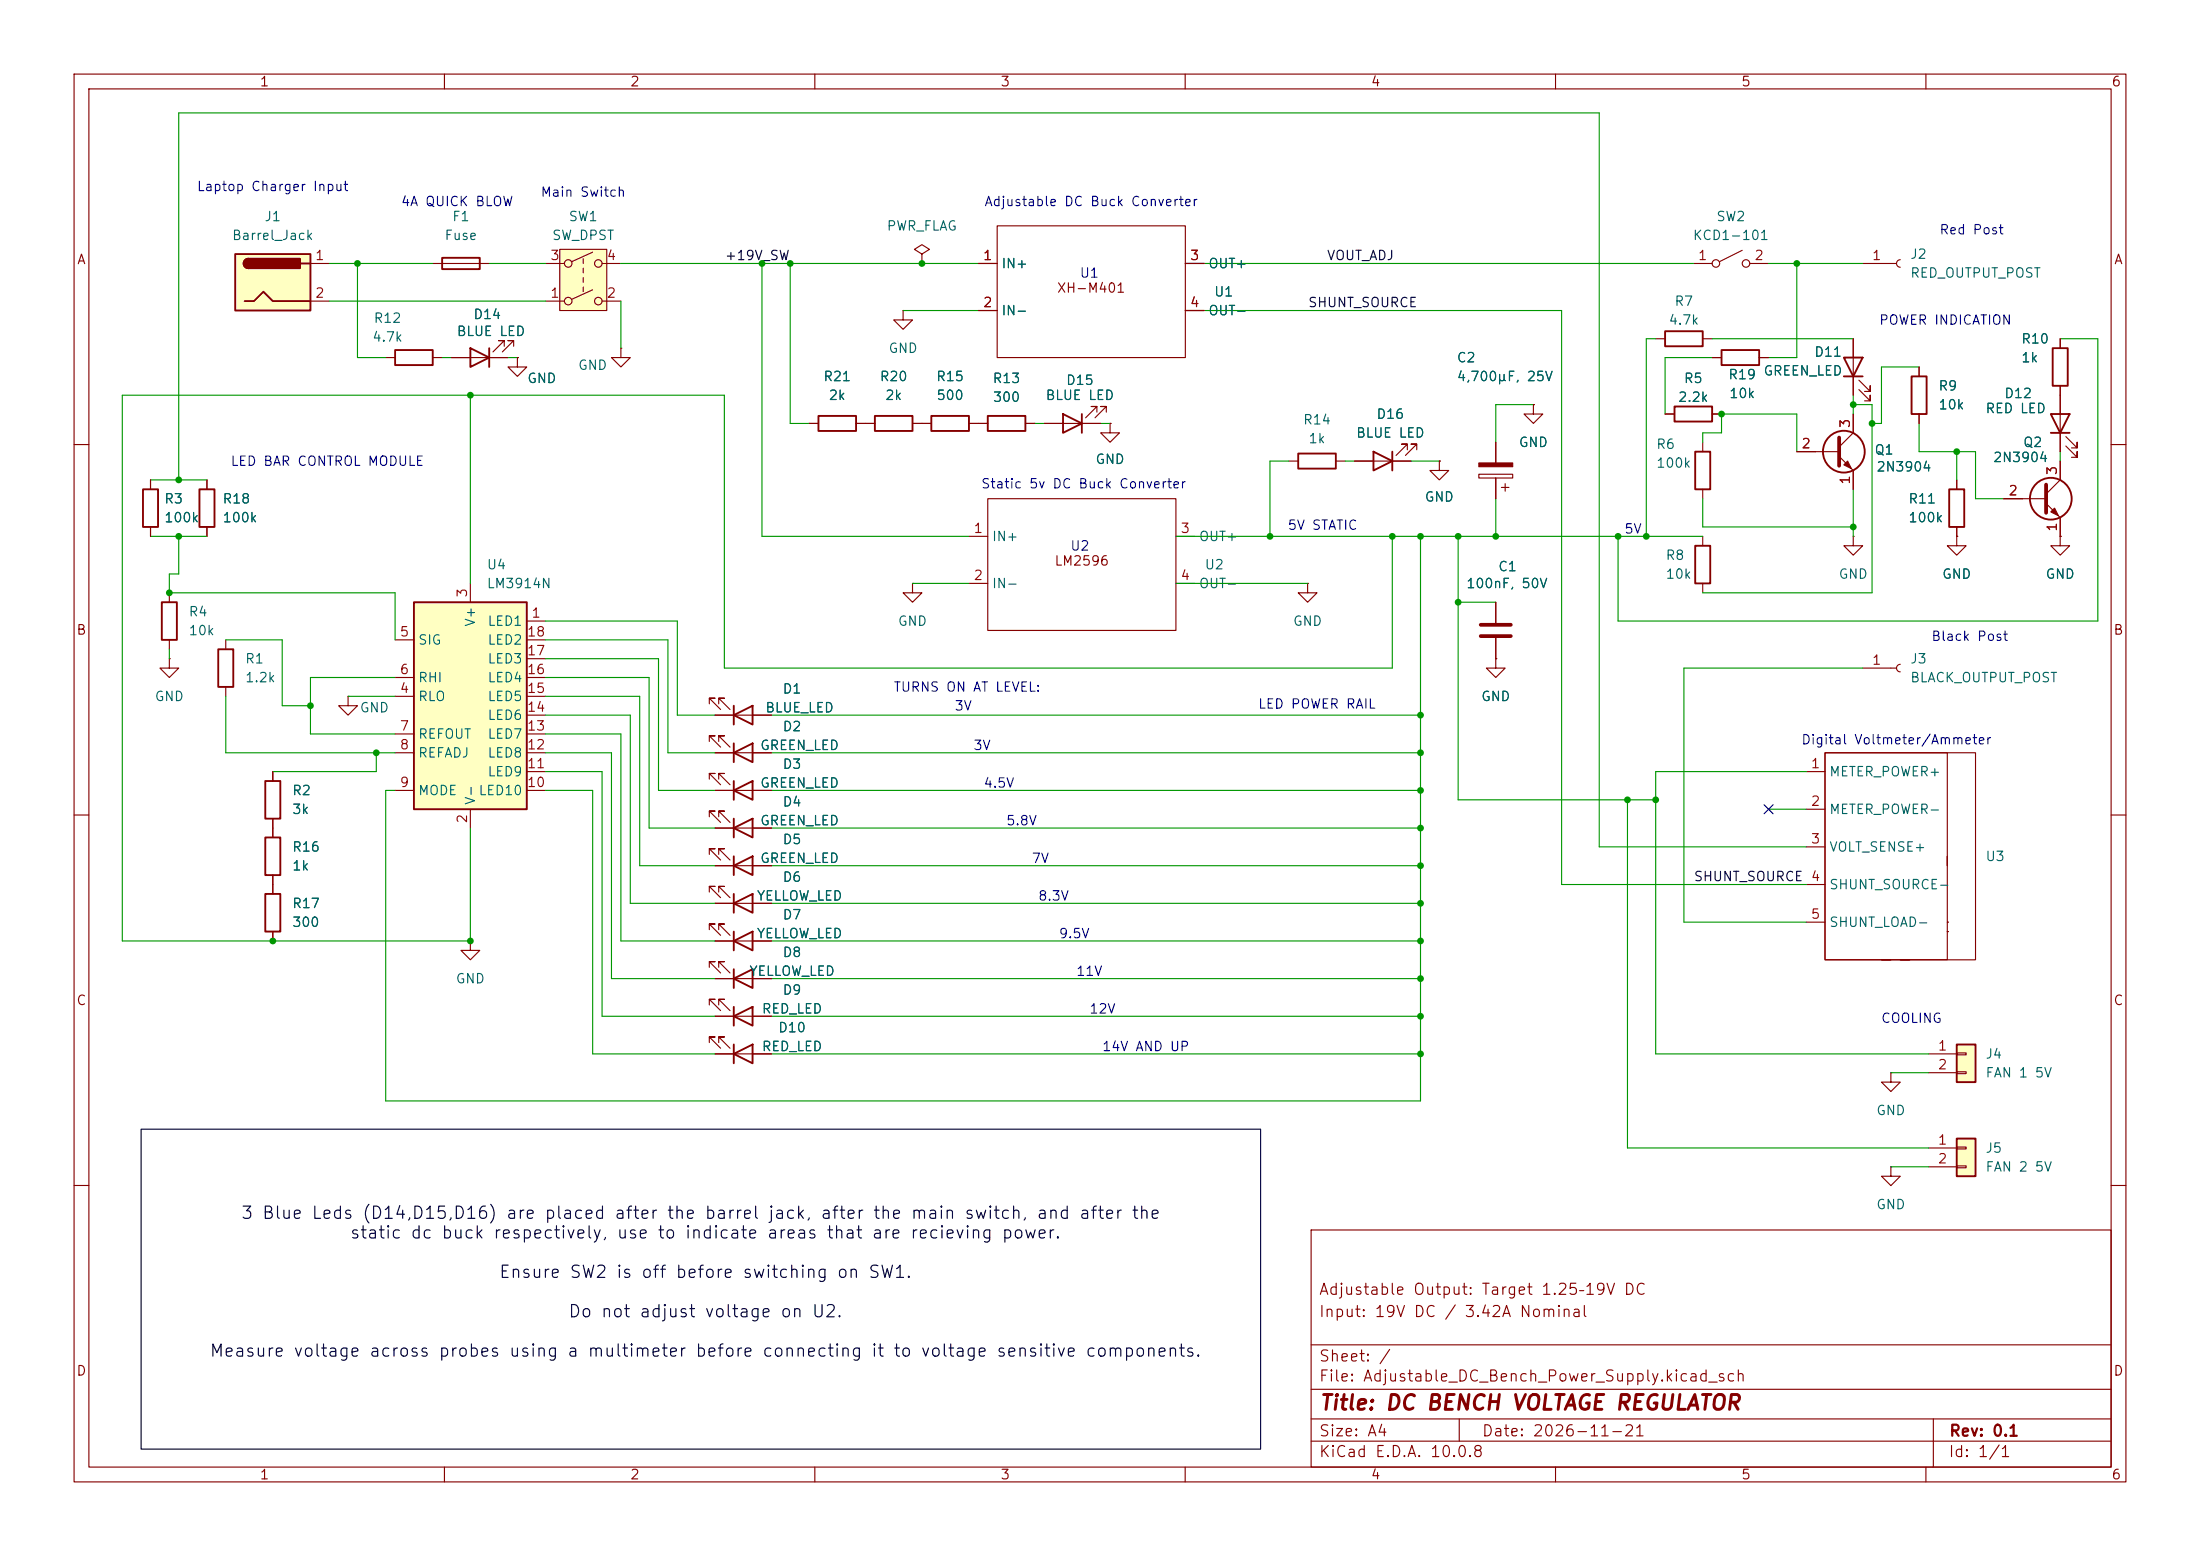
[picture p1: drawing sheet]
<svg xmlns="http://www.w3.org/2000/svg" width="297mm" height="210mm" viewBox="0 0 297 210" stroke-linecap="round" stroke-linejoin="round" font-family="sans-serif">
<g fill="none" stroke="#840000" stroke-width=".15">
<path d="M10 10h277v190h-277zM12 12h273v186h-273zM60 10v2M110 10v2M160 10v2M210 10v2M260 10v2M124.5 57.2h1.2M130.8 57.2h2.5M138.4 57.2h1.3M10 60h2M130.8 72.4h2.5"/>
<path d="M130.8 78.7h2.5M133.3 67.3h25.4v17.8h-25.4zM158.7 72.4h2.6M158.7 78.7h2.6M285 60h2M47 94v1.3h1.3l-1.3 1.2-1.3-1.2h1.3M47 94h.1M95.8 95v-.8h.7h-.7l1.5 1.6M96.5 96.5h7.6M97 95v-.8h.8h-.8l1.6 1.6M10 110h2M285 110h2"/>
<path d="M95.8 120.4v-.8h.7h-.7l1.5 1.6M95.8 135.6v-.7h.7h-.7l1.5 1.5M95.8 125.5v-.8h.7h-.7l1.5 1.5M95.8 130.6v-.8h.7h-.7l1.5 1.5M96.5 121.9h7.6M96.5 137.2h7.6M96.5 127h7.6M96.5 132.1h7.6M97 120.4v-.8h.8h-.8l1.6 1.6M97 135.6v-.7h.8h-.8l1.6 1.5M97 125.5v-.8h.8h-.8l1.6 1.5M97 130.6v-.8h.8h-.8l1.6 1.5"/>
<path d="M95.8 140.7v-.7h.7h-.7l1.5 1.5M96.5 142.2h7.6M97 140.7v-.7h.8h-.8l1.6 1.5M10 160h2M177 166h108v32h-108zM285 160h2M60 198v2M110 198v2M160 198v2M177 194.5h108M177 191.5h108M177 187.5h108"/>
<path d="M177 181.5h108M197 191.5v3M210 198v2M260 198v2M261 191.5v6.5"/>
</g>
<g fill="none" stroke="#840000" stroke-width=".25">
<path d="M125.7 56.1h5.1v2.1h-5.1zM133.3 56.1h5.1v2.1h-5.1zM99.1 96.5l2.5-1.2v2.5zM99.1 95.3v2.5M99.1 121.9l2.5-1.2v2.5zM99.1 137.2l2.5-1.3v2.5zM99.1 127l2.5-1.3v2.6zM99.1 132.1l2.5-1.3v2.6zM99.1 120.7v2.5M99.1 125.7v2.6M99.1 130.8v2.6M99.1 135.9v2.5"/>
<path d="M99.1 142.2l2.5-1.2v2.5zM99.1 141v2.5"/>
</g>
<path d="M31.7 34.3h10.2v7.6h-10.2z" fill="#ffffc2"/>
<path d="M31.7 34.3h10.2v7.6h-10.2zM33.5 34.9a.64 .64 0 0 0-.6 .7 .64 .64 0 0 0 .6 .6M40.6 35.6h1.3M59.7 34.8h5.1v1.5h-5.1zM33 40.6h1.3l1.3-1.2 1.2 1.2h5.1M118.1 56.1h5.1v2.1h-5.1zM19.3 66h2v5.1h-2zM26.9 66h2.1v5.1h-2.1zM228.9 73.7h2v5h-2zM228.9 61h2v5h-2zM35.8 105.4h2v5.1h-2z" fill="none" stroke="#840000" stroke-width=".25"/>
<g fill="#840000" stroke="#840000" stroke-width=".25">
<path d="M33.1 35.1l.4-.2v1.3a.63 .63 0 0 1-.6-.4 .63 .63 0 0 1 .2-.7z"/>
<path d="M33.5 34.9h7v1.3h-7z"/>
</g>
<g fill="none" stroke="#840000" stroke-width=".15">
<path d="M41.9 35.6h2.5M58.4 35.6h7.6M124.5 34.3l1-.6-1-.7-1.1 .7 1.1 .6v1.3M124.5 35.6h.1M132.1 35.6h2.5M134.6 30.5h25.4v17.8h-25.4zM160 35.6h2.6M41.9 40.6h2.5M116.8 57.2h1.3M121.9 41.9v1.3h1.3l-1.3 1.3-1.3-1.3h1.3M121.9 41.9h.1M123.2 57.2h1.3"/>
<path d="M132.1 41.9h2.5M160 41.9h2.6M229.9 59.7v1.3M20.3 64.8v1.2M20.3 71.1v1.3M27.9 64.8v1.2M27.9 71.1v1.3M229.9 66v1.3M229.9 72.4v1.3M229.9 78.7v1.3M36.8 104.1v1.3M36.8 110.5v1.3"/>
</g>
<path d="M55.9 81.3h15.2v27.9h-15.2z" fill="#ffffc2"/>
<path d="M53.3 47.2h5.1v2.1h-5.1zM21.8 81.3h2.1v5.1h-2.1zM55.9 81.3h15.2v27.9h-15.2z" fill="none" stroke="#840000" stroke-width=".25"/>
<g fill="none" stroke="#840000" stroke-width=".15">
<path d="M52.1 48.3h1.2M58.4 48.3h1.3M63.5 78.7v2.6M22.9 88.9v1.3h1.2l-1.2 1.2-1.3-1.2h1.3M22.9 88.9h.1M22.9 80v1.3M22.9 86.4v1.2M53.3 94h2.6M53.3 86.4h2.6M53.3 91.4h2.6M53.3 99.1h2.6M71.1 83.8h2.6"/>
<path d="M71.1 94h2.6M71.1 86.4h2.6M71.1 91.4h2.6M71.1 99.1h2.6M71.1 96.5h2.6M71.1 88.9h2.6M53.3 101.6h2.6M53.3 106.7h2.6M63.5 109.2v2.6M71.1 101.6h2.6M71.1 106.7h2.6M71.1 104.1h2.6"/>
</g>
<path d="M75.6 33.7h6.3v8.2h-6.3z" fill="#ffffc2"/>
<g fill="none" stroke="#840000" stroke-width=".15">
<path d="M73.7 35.6h2.5M75.6 33.7h6.3v8.2h-6.3zM78.7 34.9v.7M78.7 36.2v.6M78.7 37.5v.6M78.7 38.7v.7M80 34l-2.8 1.3M80 39.1l-2.8 1.3M81.3 35.6h2.5M228.6 35.6h2.5M235.2 33.8l-3 1.5M236.2 35.6h2.6"/>
<path d="M251.5 35.6h4.5M256.5 35.1a.51 .51 0 0 0-.5 .5 .51 .51 0 0 0 .5 .5M61 48.3h7.6M68.1 46.7v-.7h-.8h.8l-1.6 1.5M69.3 46.7v-.7h-.7h.7l-1.5 1.5M69.8 48.3v1.2h1.3l-1.3 1.3-1.2-1.3h1.2M69.8 48.3h.1M73.7 40.6h2.5M81.3 40.6h2.5M83.8 47v1.3h1.3l-1.3 1.2-1.3-1.2h1.3M83.8 47h.1M109.2 57.2h1.3"/>
<path d="M115.6 57.2h1.2M141 57.2h7.6M148.1 55.6v-.7h-.8h.8l-1.5 1.5M149.4 55.6v-.7h-.8h.8l-1.6 1.5M149.9 57.2v1.2h1.2l-1.2 1.3-1.3-1.3h1.3M149.9 57.2h.1M201.9 59.7v2.8M207 54.6v1.3h1.3l-1.3 1.3-1.3-1.3h1.3M207 54.6h.1M223.5 45.7h1.3M224.8 55.9h1.3M229.9 45.7h1.2"/>
<path d="M231.1 55.9h1.3M231.1 48.3h1.3M237.5 48.3h1.3M259.1 49.5v1.3M259.1 55.9v1.3M278.1 45.7v1.3M278.1 52.1v8.9M278.9 58.9l1.5 1.6v-.8v.8h-.7M123.2 78.7v1.3h1.3l-1.3 1.3-1.3-1.3h1.3M123.2 78.7h.1M174 62.2h1.3M176.5 78.7v1.3h1.3l-1.3 1.3-1.2-1.3h1.2"/>
<path d="M176.5 78.7h.1M180.3 62.2h1.3M182.9 62.2h7.6M190 60.7v-.8h-.8h.8l-1.5 1.6M191.3 60.7v-.8h-.8h.8l-1.6 1.6M194.3 62.2v1.3h1.3l-1.3 1.3-1.3-1.3h1.3M194.3 62.2h.1M199.6 64h4.6v.5h-4.6zM201.9 64.5v2.8M202.7 65.8h1M203.2 65.3v1M264.2 64.8v1.2"/>
<path d="M264.2 71.1v1.3M270.5 67.3h5.7M276.2 67.9l1.9 2v2.5M278.1 72.4v1.3h1.3l-1.3 1.2-1.2-1.2h1.2M278.1 72.4h.1M278.1 62.2v2.6l-1.9 1.9M278.9 60.2l1.5 1.5v-.7v.7h-.7M30.5 86.4v1.2M30.5 92.7v1.3M201.9 88.9v1.3h1.3l-1.3 1.2-1.2-1.2h1.2M201.9 88.9h.1M201.9 81.3v2.8"/>
<path d="M201.9 86.1v2.8M36.8 111.8v1.2M36.8 118.1v2.6M95.8 110.2v-.7h.7h-.7l1.5 1.5M95.8 100.1v-.8h.7h-.7l1.5 1.5M95.8 105.2v-.8h.7h-.7l1.5 1.5M95.8 115.3v-.7h.7h-.7l1.5 1.5M96.5 111.8h7.6M96.5 101.6h7.6M96.5 106.7h7.6M96.5 116.8h7.6M97 110.2v-.7h.8h-.8l1.6 1.5"/>
<path d="M97 100.1v-.8h.8h-.8l1.6 1.5M97 105.2v-.8h.8h-.8l1.6 1.5M97 115.3v-.7h.8h-.8l1.6 1.5M36.8 125.7v1.3M63.5 127v1.3h1.3l-1.3 1.2-1.3-1.2h1.3M63.5 127h.1M255.3 157.5v1.3h1.2l-1.2 1.2-1.3-1.2h1.3M255.3 157.5h.1"/>
<circle cx="76.7" cy="35.6" r=".51"/>
<circle cx="80.8" cy="35.6" r=".51"/>
<circle cx="231.6" cy="35.6" r=".51"/>
<circle cx="235.7" cy="35.6" r=".51"/>
<circle cx="76.7" cy="40.6" r=".51"/>
<circle cx="80.8" cy="40.6" r=".51"/>
</g>
<g fill="none" stroke="#840000" stroke-width=".25">
<path d="M63.5 47l2.5 1.3-2.5 1.2zM66 47v2.5M110.5 56.1h5.1v2.1h-5.1zM143.5 55.9l2.5 1.3-2.5 1.2zM146 55.9v2.5M224.8 44.7h5.1v2h-5.1zM226.1 54.9h5v2h-5zM232.4 47.2h5.1v2.1h-5.1zM258.1 50.8h2v5.1h-2zM276.9 55.9h2.5l-1.3 2.5zM276.9 58.4h2.5M277.1 47h2v5.1h-2z"/>
<path d="M175.3 61.2h5v2h-5zM185.4 61l2.6 1.2-2.6 1.3zM188 61v2.5M263.1 66h2.1v5.1h-2.1zM29.5 87.6h2v5.1h-2zM35.8 113h2v5.1h-2zM99.1 111.8l2.5-1.3v2.5zM99.1 101.6l2.5-1.3v2.6zM99.1 106.7l2.5-1.3v2.6zM99.1 116.8l2.5-1.2v2.5zM99.1 100.3v2.6M99.1 105.4v2.6"/>
<path d="M99.1 110.5v2.5M99.1 115.6v2.5M35.8 120.7h2v5h-2z"/>
<circle cx="276.9" cy="67.3" r="2.82"/>
</g>
<g fill="#840000" stroke="#840000" stroke-width=".15">
<path d="M199.6 62.5h4.6v.5h-4.6z"/>
<path d="M276.9 69.1l.5-.5 .5 1z"/>
</g>
<path d="M276.2 65.4v3.8M199.9 84.3h4.1M199.9 85.9h4.1" fill="none" stroke="#840000" stroke-width=".51"/>
<path d="M264.2 153.7h2.5v5.1h-2.5z" fill="#ffffc2"/>
<g fill="none" stroke="#840000" stroke-width=".25">
<path d="M248.9 48.3h2.6l-1.3 2.5zM248.9 50.8h2.6M264.2 153.7h2.5v5.1h-2.5z"/>
<circle cx="248.9" cy="61" r="2.82"/>
</g>
<g fill="none" stroke="#840000" stroke-width=".15">
<path d="M250.2 55.9v2.5l-1.9 1.9M250.2 45.7v7.6M251 52.6l1.5 1.5v-.8v.8h-.8M251 51.3l1.5 1.5v-.7v.7h-.8M242.6 61h5.7M248.3 61.6l1.9 1.9v2.5M250.2 72.4v1.3h1.3l-1.3 1.2-1.3-1.2h1.3M250.2 72.4h.1M264.2 72.4v1.3h1.2l-1.2 1.2-1.3-1.2h1.3M264.2 72.4h.1M251.5 90.2h4.5M256.5 89.7a.51 .51 0 0 0-.5 .5 .51 .51 0 0 0 .5 .5"/>
<path d="M243.8 104.1h2.6M243.8 109.2h2.6M243.8 114.3h2.6M243.8 119.4h2.6M246.4 101.6h20.3v27.9h-20.3zM246.4 101.6h16.5v27.9h-16.5zM262.9 115.6v1.2zM243.8 124.5h2.6M254 129.5h1.3zM256.5 129.5h1.3zM262.9 124.5h.1M262.9 125.7h.1"/>
<path d="M260.3 154.9h3.9M260.3 157.5h3.9M264.2 154.8h1.2v.3h-1.2zM264.2 157.4h1.2v.2h-1.2z"/>
</g>
<path d="M248.3 59.1v3.8" fill="none" stroke="#840000" stroke-width=".51"/>
<path d="M248.9 62.7l.5-.5 .5 1z" fill="#840000" stroke="#840000" stroke-width=".15"/>
<path d="M264.2 141h2.5v5.1h-2.5z" fill="#ffffc2"/>
<path d="M264.2 141h2.5v5.1h-2.5z" fill="none" stroke="#840000" stroke-width=".25"/>
<g fill="none" stroke="#840000" stroke-width=".15">
<path d="M132.1 35.6h2.5M160 35.6h2.6M61 48.3h2.5M66 48.3h2.6M69.8 48.3h.1M109.2 57.2h1.3M115.6 57.2h2.5M123.2 57.2h2.5M130.8 57.2h2.5M132.1 41.9h2.5M138.4 57.2h1.3M141 57.2h2.5"/>
<path d="M146 57.2h2.6M149.9 57.2h.1M160 41.9h2.6M201.9 59.7v2.8M207 54.6h.1M224.8 55.9h1.3M231.1 48.3h1.3M231.1 55.9h1.3M237.5 48.3h1.3M250.2 45.7v2.6M250.2 50.8v2.5M250.2 55.9v2.5"/>
<path d="M259.1 49.5v1.3M259.1 55.9v1.3M278.1 45.7v1.3M278.1 52.1v3.8M278.1 58.4v2.6M20.3 64.8v1.2M20.3 71.1v1.3M27.9 64.8v1.2M27.9 71.1v1.3M182.9 62.2h2.5M188 62.2h2.5M194.3 62.2h.1"/>
<path d="M201.9 64.5v2.8M242.6 61h2.5M250.2 63.5v2.5M264.2 72.4h.1M264.2 64.8v1.2M264.2 71.1v1.3M270.5 67.3h2.5M278.1 72.4h.1M278.1 62.2v2.6M278.1 69.9v2.5M96.5 96.5h2.6M101.6 96.5h2.5"/>
<path d="M201.9 88.9h.1M201.9 81.3v2.8M201.9 86.1v2.8M36.8 104.1v1.3M36.8 110.5v2.5M36.8 118.1v2.6M96.5 111.8h2.6M96.5 101.6h2.6M96.5 106.7h2.6M96.5 116.8h2.6M101.6 111.8h2.5M101.6 101.6h2.5"/>
<path d="M101.6 106.7h2.5M101.6 116.8h2.5M36.8 125.7v1.3M96.5 121.9h2.6M96.5 137.2h2.6M96.5 127h2.6M96.5 132.1h2.6M101.6 121.9h2.5M101.6 137.2h2.5M101.6 127h2.5M101.6 132.1h2.5M96.5 142.2h2.6"/>
<path d="M101.6 142.2h2.5M255.3 144.8v1.3h1.2l-1.2 1.2-1.3-1.2h1.3M255.3 144.8h.1M260.3 142.2h3.9M260.3 144.8h3.9M264.2 142.1h1.2v.3h-1.2zM264.2 144.7h1.2v.2h-1.2z"/>
</g>
<g fill="none" stroke="#009600" stroke-width=".15">
<path d="M44.4 35.6h14M48.3 35.6v12.7h3.8M66 35.6h7.7M83.8 35.6h48.3M102.9 35.6v36.8h27.9M106.7 35.6v21.6h2.5M160 35.6h68.6M238.8 35.6h12.7M242.6 35.6v12.7h-3.8M44.4 40.6h29.3M59.7 48.3h1.3M63.5 53.3v25.4"/>
<path d="M68.6 48.3h1.2M83.8 40.6v6.4M121.9 41.9h10.2M139.7 57.2h1.3M148.6 57.2h1.3M160 41.9h50.8v77.5h33M207 54.6h-5.1v5.1M223.5 45.7h-1.3v26.7M229.9 59.7v-1.3h2.5v-2.5h10.2v5.1M231.1 48.3h-6.3v7.6M231.1 45.7h19.1M250.2 54.6h2.5v25.4h-22.8"/>
<path d="M250.2 53.3v2.6M259.1 49.5h-5.1v7.7h-1.3M259.1 57.2v3.8h7.6v6.3h3.8M278.1 45.7h5.1v38.1h-64.8v-11.4M20.3 72.4h7.6M20.3 64.8h7.6M24.1 64.8v-49.6h191.8v99.1h27.9M24.1 72.4v5.1h-1.2v2.5h30.4v6.4M123.2 78.7h7.6M158.7 72.4h71.2M158.7 78.7h17.8M174 62.2h-2.6v10.2"/>
<path d="M181.6 62.2h1.3M188 72.4v17.8h-90.2v-36.9h-81.3v73.7h47v-15.2M190.5 62.2h3.8M191.8 72.4v76.2h-139.7v-41.9h1.2M196.8 72.4v35.6h26.7M201.9 67.3v5.1M229.9 67.3v3.8h20.3M250.2 66v6.4M264.2 61v3.8M278.1 61v1.2M22.9 87.6v1.3M30.5 86.4h7.6v8.9h3.8"/>
<path d="M30.5 94v7.6h22.8M47 94h6.3M53.3 91.4h-11.4v7.7h11.4M73.7 86.4h16.5v15.2h6.3M73.7 91.4h13.9v20.4h8.9M73.7 83.8h17.7v12.7h5.1M73.7 88.9h15.2v17.8h7.6M73.7 99.1h10.1v27.9h12.7M73.7 94h12.7v22.8h10.1M73.7 96.5h11.4v25.4h11.4M104.1 96.5h87.7M196.8 81.3h5.1"/>
<path d="M251.5 90.2h-24.2v34.3h16.5M50.8 101.6v2.5h-14M73.7 106.7h6.3v35.5h16.5M73.7 101.6h8.8v30.5h14M73.7 104.1h7.6v33.1h15.2M104.1 101.6h87.7M104.1 106.7h87.7M104.1 116.8h87.7M104.1 111.8h87.7M219.7 108v46.9h40.6M238.8 109.2h5M243.8 104.1h-20.3v38.1h36.8"/>
<path d="M104.1 127h87.7M104.1 132.1h87.7M104.1 121.9h87.7M104.1 137.2h87.7M104.1 142.2h87.7M255.3 144.8h5M255.3 157.5h5"/>
</g>
<path d="M238.2 108.6l1.2 1.2M239.4 108.6l-1.2 1.2" fill="none" stroke="#000084" stroke-width=".15"/>
<path d="M19 152.4h151.2v43.2h-151.2z" fill="none" stroke="#000" stroke-width=".15"/>
<g fill="#009600">
<circle cx="191.8" cy="96.5" r=".46"/>
<circle cx="188" cy="72.4" r=".46"/>
<circle cx="191.8" cy="72.4" r=".46"/>
<circle cx="124.5" cy="35.6" r=".46"/>
<circle cx="171.4" cy="72.4" r=".46"/>
<circle cx="63.5" cy="53.3" r=".46"/>
<circle cx="48.3" cy="35.6" r=".46"/>
<circle cx="36.8" cy="127" r=".46"/>
<circle cx="63.5" cy="127" r=".46"/>
<circle cx="41.9" cy="95.3" r=".46"/>
<circle cx="50.8" cy="101.6" r=".46"/>
<circle cx="24.1" cy="64.8" r=".46"/>
<circle cx="22.9" cy="80" r=".46"/>
<circle cx="24.1" cy="72.4" r=".46"/>
<circle cx="102.9" cy="35.6" r=".46"/>
<circle cx="106.7" cy="35.6" r=".46"/>
<circle cx="191.8" cy="106.7" r=".46"/>
<circle cx="191.8" cy="111.8" r=".46"/>
<circle cx="191.8" cy="101.6" r=".46"/>
<circle cx="191.8" cy="121.9" r=".46"/>
<circle cx="191.8" cy="116.8" r=".46"/>
<circle cx="191.8" cy="127" r=".46"/>
<circle cx="191.8" cy="137.2" r=".46"/>
<circle cx="191.8" cy="142.2" r=".46"/>
<circle cx="191.8" cy="132.1" r=".46"/>
<circle cx="196.8" cy="81.3" r=".46"/>
<circle cx="218.4" cy="72.4" r=".46"/>
<circle cx="196.8" cy="72.4" r=".46"/>
<circle cx="201.9" cy="72.4" r=".46"/>
<circle cx="232.4" cy="55.9" r=".46"/>
<circle cx="264.2" cy="61" r=".46"/>
<circle cx="242.6" cy="35.6" r=".46"/>
<circle cx="252.7" cy="57.2" r=".46"/>
<circle cx="222.2" cy="72.4" r=".46"/>
<circle cx="250.2" cy="54.6" r=".46"/>
<circle cx="250.2" cy="71.1" r=".46"/>
<circle cx="219.7" cy="108" r=".46"/>
<circle cx="223.5" cy="108" r=".46"/>
</g>
<text font-size="2" fill="#840000" x="178" y="190.8">Title: DC BENCH VOLTAGE REGULATOR</text>
<g font-size="1.7" fill="#050505">
<text x="32.4" y="164.9">3 Blue Leds (D14,D15,D16) are placed after the barrel jack, after the main switch, and after the</text>
<text x="47.1" y="167.6">static dc buck respectively, use to indicate areas that are recieving power.</text>
<text x="67.3" y="172.9">Ensure SW2 is off before switching on SW1.</text>
<text x="76.6" y="178.2">Do not adjust voltage on U2.</text>
<text x="28.2" y="183.5">Measure voltage across probes using a multimeter before connecting it to voltage sensitive components.</text>
</g>
<g font-size="1.5" fill="#840000">
<text x="178" y="178.1">Input: 19V DC / 3.42A Nominal</text>
<text x="178" y="175.1">Adjustable Output: Target 1.25–19V DC</text>
<text x="178" y="184.1">Sheet: /</text>
<text x="178" y="186.8">File: Adjustable_DC_Bench_Power_Supply.kicad_sch</text>
<text x="178" y="197">KiCad E.D.A. 10.0.8</text>
<text x="178" y="194.2">Size: A4</text>
<text x="200" y="194.2">Date: 2026-11-21</text>
<text x="263" y="197">Id: 1/1</text>
<text x="263" y="194.2">Rev: 0.1</text>
</g>
<g font-size="1.3" fill="#840000">
<text x="35" y="12">1</text>
<text x="85" y="12">2</text>
<text x="135" y="12">3</text>
<text x="185" y="12">4</text>
<text x="235" y="12">5</text>
<text x="285" y="12">6</text>
<text x="10.3" y="36">A</text>
<text x="285.3" y="36">A</text>
<text x="142.6" y="39.8">XH-M401</text>
<text x="142.3" y="76.7">LM2596</text>
<text x="10.2" y="86">B</text>
<text x="285.2" y="86">B</text>
<text x="10.2" y="136">C</text>
<text x="285.2" y="136">C</text>
<text x="10.2" y="186">D</text>
<text x="285.2" y="186">D</text>
<text x="35" y="200">1</text>
<text x="85" y="200">2</text>
<text x="135" y="200">3</text>
<text x="185" y="200">4</text>
<text x="235" y="200">5</text>
<text x="285" y="200">6</text>
</g>
<g font-size="1.3" fill="#0000c2">
<text x="26.5" y="26.1">Laptop Charger Input</text>
<text x="54" y="28.1">4A QUICK BLOW</text>
<text x="72.9" y="26.9">Main Switch</text>
<text x="132.8" y="28.1">Adjustable DC Buck Converter</text>
<text x="261.7" y="32">Red Post</text>
<text x="145.7" y="37.8">U1</text>
<text x="253.6" y="44.1">POWER INDICATION</text>
<text x="31" y="63.2">LED BAR CONTROL MODULE</text>
<text x="132.4" y="66.2">Static 5v DC Buck Converter</text>
<text x="173.7" y="71.8">5V STATIC</text>
<text x="144.4" y="74.6">U2</text>
<text x="219.2" y="72.3">5V</text>
<text x="260.6" y="86.8">Black Post</text>
<text x="120.5" y="93.7">TURNS ON AT LEVEL:</text>
<text x="169.8" y="96">LED POWER RAIL</text>
<text x="128.8" y="96.2">3V</text>
<text x="131.3" y="101.6">3V</text>
<text x="243.1" y="100.8">Digital Voltmeter/Ammeter</text>
<text x="132.7" y="106.6">4.5V</text>
<text x="135.7" y="111.7">5.8V</text>
<text x="139.2" y="116.8">7V</text>
<text x="140.1" y="121.9">8.3V</text>
<text x="142.9" y="127">9.5V</text>
<text x="145.2" y="132">11V</text>
<text x="147" y="137.1">12V</text>
<text x="148.7" y="142.2">14V AND UP</text>
<text x="253.9" y="138.4">COOLING</text>
</g>
<g font-size="1.3" fill="#006464">
<text x="31.2" y="32.7">Barrel_Jack</text>
<text x="35.6" y="30.2">J1</text>
<text x="59.9" y="32.7">Fuse</text>
<text x="61" y="30.2">F1</text>
<text x="74.4" y="32.7">SW_DPST</text>
<text x="76.7" y="30.2">SW1</text>
<text x="119.6" y="31.4">PWR_FLAG</text>
<text x="228.4" y="32.7">KCD1-101</text>
<text x="231.6" y="30.2">SW2</text>
<text x="257.8" y="35.3">J2</text>
<text x="135.1" y="36.5">IN+</text>
<text x="163" y="36.5">OUT+</text>
<text x="163.8" y="40.3">U1</text>
<text x="226" y="41.6">R7</text>
<text x="257.8" y="37.8">RED_OUTPUT_POST</text>
<text x="50.2" y="46.4">4.7k</text>
<text x="50.4" y="43.9">R12</text>
<text x="61.6" y="45.7">BLUE LED</text>
<text x="63.8" y="43.4">D14</text>
<text x="119.9" y="48">GND</text>
<text x="135.1" y="42.9">IN−</text>
<text x="163" y="42.9">OUT−</text>
<text x="225.2" y="44.1">4.7k</text>
<text x="272.8" y="46.7">R10</text>
<text x="71.1" y="52">GND</text>
<text x="77.9" y="50.2">GND</text>
<text x="111.1" y="51.8">R21</text>
<text x="118.7" y="51.8">R20</text>
<text x="126.3" y="51.8">R15</text>
<text x="133.9" y="52">R13</text>
<text x="143.8" y="52.3">D15</text>
<text x="196.6" y="49.2">C2</text>
<text x="196.6" y="51.8">4,700µF, 25V</text>
<text x="227.2" y="52">R5</text>
<text x="233.2" y="51.5">R19</text>
<text x="238" y="51">GREEN_LED</text>
<text x="244.8" y="48.5">D11</text>
<text x="261.6" y="53">R9</text>
<text x="272.8" y="49.2">1k</text>
<text x="111.8" y="54.3">2k</text>
<text x="119.4" y="54.3">2k</text>
<text x="126.3" y="54.3">500</text>
<text x="133.9" y="54.6">300</text>
<text x="141.1" y="54.3">BLUE LED</text>
<text x="175.8" y="57.6">R14</text>
<text x="183" y="59.4">BLUE LED</text>
<text x="185.7" y="56.8">D16</text>
<text x="226.4" y="54.6">2.2k</text>
<text x="233.4" y="54">10k</text>
<text x="261.6" y="55.6">10k</text>
<text x="268" y="56.1">RED LED</text>
<text x="270.5" y="54">D12</text>
<text x="147.8" y="62.9">GND</text>
<text x="176.6" y="60.1">1k</text>
<text x="204.9" y="60.7">GND</text>
<text x="223.5" y="60.9">R6</text>
<text x="223.5" y="63.4">100k</text>
<text x="253" y="61.7">Q1</text>
<text x="253.2" y="64">2N3904</text>
<text x="269" y="62.7">2N3904</text>
<text x="273" y="60.7">Q2</text>
<text x="22.1" y="68.3">R3</text>
<text x="22.1" y="70.8">100k</text>
<text x="30" y="68.3">R18</text>
<text x="30" y="70.8">100k</text>
<text x="192.2" y="68">GND</text>
<text x="257.5" y="68.3">R11</text>
<text x="257.5" y="70.8">100k</text>
<text x="65.6" y="77.2">U4</text>
<text x="133.8" y="73.4">IN+</text>
<text x="161.8" y="73.4">OUT+</text>
<text x="162.5" y="77.2">U2</text>
<text x="202.2" y="77.4">C1</text>
<text x="224.8" y="75.9">R8</text>
<text x="25.4" y="83.5">R4</text>
<text x="65.6" y="79.7">LM3914N</text>
<text x="133.8" y="79.7">IN−</text>
<text x="161.8" y="79.7">OUT−</text>
<text x="197.9" y="79.7">100nF, 50V</text>
<text x="224.8" y="78.4">10k</text>
<text x="248.1" y="78.4">GND</text>
<text x="262.1" y="78.4">GND</text>
<text x="276.1" y="78.4">GND</text>
<text x="25.4" y="86.1">10k</text>
<text x="33" y="89.9">R1</text>
<text x="56.4" y="87.3">SIG</text>
<text x="64.5" y="84.7" transform="rotate(-90 64.5 84.7)">V+</text>
<text x="65.7" y="84.8">LED1</text>
<text x="65.7" y="89.9">LED3</text>
<text x="65.7" y="87.3">LED2</text>
<text x="121.1" y="84.8">GND</text>
<text x="174.5" y="84.8">GND</text>
<text x="257.8" y="89.9">J3</text>
<text x="20.8" y="94.9">GND</text>
<text x="33" y="92.4">1.2k</text>
<text x="56.4" y="94.9">RLO</text>
<text x="56.4" y="92.4">RHI</text>
<text x="65.7" y="94.9">LED5</text>
<text x="65.7" y="92.4">LED4</text>
<text x="105.6" y="93.9">D1</text>
<text x="199.9" y="94.9">GND</text>
<text x="257.8" y="92.4">BLACK_OUTPUT_POST</text>
<text x="48.5" y="96.5">GND</text>
<text x="56.4" y="100">REFOUT</text>
<text x="65.7" y="100">LED7</text>
<text x="65.7" y="97.5">LED6</text>
<text x="102.5" y="101.5">GREEN_LED</text>
<text x="103.2" y="96.5">BLUE_LED</text>
<text x="105.6" y="99">D2</text>
<text x="39.4" y="107.6">R2</text>
<text x="56.4" y="102.6">REFADJ</text>
<text x="56.4" y="107.6">MODE</text>
<text x="64.5" y="107.6">LED10</text>
<text x="65.7" y="105.1">LED9</text>
<text x="65.7" y="102.6">LED8</text>
<text x="102.5" y="106.6">GREEN_LED</text>
<text x="105.6" y="104.1">D3</text>
<text x="246.9" y="105.1">METER_POWER+</text>
<text x="39.4" y="110.2">3k</text>
<text x="64.5" y="108.7" transform="rotate(-90 64.5 108.7)">V-</text>
<text x="102.5" y="111.7">GREEN_LED</text>
<text x="105.6" y="109.2">D4</text>
<text x="246.9" y="110.2">METER_POWER-</text>
<text x="39.4" y="115.3">R16</text>
<text x="39.4" y="117.8">1k</text>
<text x="102.5" y="116.8">GREEN_LED</text>
<text x="105.6" y="119.3">D6</text>
<text x="105.6" y="114.2">D5</text>
<text x="246.9" y="115.3">VOLT_SENSE+</text>
<text x="268" y="116.5">U3</text>
<text x="39.4" y="122.9">R17</text>
<text x="39.4" y="125.4">300</text>
<text x="102.1" y="121.9">YELLOW_LED</text>
<text x="105.6" y="124.4">D7</text>
<text x="246.9" y="120.3">SHUNT_SOURCE-</text>
<text x="246.9" y="125.4">SHUNT_LOAD-</text>
<text x="102.1" y="126.9">YELLOW_LED</text>
<text x="105.6" y="129.5">D8</text>
<text x="61.4" y="133">GND</text>
<text x="101.1" y="132">YELLOW_LED</text>
<text x="102.8" y="137.1">RED_LED</text>
<text x="105.6" y="134.6">D9</text>
<text x="102.8" y="142.2">RED_LED</text>
<text x="105" y="139.6">D10</text>
<text x="268" y="143.2">J4</text>
<text x="268" y="145.7">FAN 1 5V</text>
<text x="253.2" y="150.8">GND</text>
<text x="268" y="155.9">J5</text>
<text x="268" y="158.4">FAN 2 5V</text>
<text x="253.2" y="163.5">GND</text>
</g>
<g font-size="1.3" fill="#a90000">
<text x="42.4" y="35.4">1</text>
<text x="74.2" y="35.4">3</text>
<text x="81.8" y="35.4">4</text>
<text x="132.6" y="35.4">1</text>
<text x="160.6" y="35.4">3</text>
<text x="229.1" y="35.4">1</text>
<text x="236.8" y="35.4">2</text>
<text x="252.6" y="35.4">1</text>
<text x="42.4" y="40.5">2</text>
<text x="74.2" y="40.5">1</text>
<text x="81.8" y="40.5">2</text>
<text x="132.6" y="41.8">2</text>
<text x="160.6" y="41.8">4</text>
<text x="250.1" y="57.9" transform="rotate(-90 250.1 57.9)">3</text>
<text x="243.1" y="60.8">2</text>
<text x="250.1" y="65.5" transform="rotate(-90 250.1 65.5)">1</text>
<text x="278" y="64.2" transform="rotate(-90 278 64.2)">3</text>
<text x="271" y="67.2">2</text>
<text x="278" y="71.9" transform="rotate(-90 278 71.9)">1</text>
<text x="131.3" y="72.3">1</text>
<text x="159.3" y="72.3">3</text>
<text x="63.4" y="80.7" transform="rotate(-90 63.4 80.7)">3</text>
<text x="71.7" y="83.7">1</text>
<text x="131.3" y="78.6">2</text>
<text x="159.3" y="78.6">4</text>
<text x="53.9" y="86.2">5</text>
<text x="71.1" y="88.8">17</text>
<text x="71.1" y="86.2">18</text>
<text x="53.9" y="93.8">4</text>
<text x="53.9" y="91.3">6</text>
<text x="71.1" y="93.8">15</text>
<text x="71.1" y="91.3">16</text>
<text x="252.6" y="90">1</text>
<text x="53.9" y="98.9">7</text>
<text x="53.9" y="101.5">8</text>
<text x="71.1" y="101.5">12</text>
<text x="71.1" y="98.9">13</text>
<text x="71.1" y="96.4">14</text>
<text x="53.9" y="106.5">9</text>
<text x="71.1" y="106.5">10</text>
<text x="71.1" y="104">11</text>
<text x="244.4" y="104">1</text>
<text x="63.4" y="111.2" transform="rotate(-90 63.4 111.2)">2</text>
<text x="244.4" y="109.1">2</text>
<text x="244.4" y="114.2">3</text>
<text x="244.4" y="119.2">4</text>
<text x="244.4" y="124.3">5</text>
<text x="261.5" y="142.1">1</text>
<text x="261.5" y="144.6">2</text>
<text x="261.5" y="154.8">1</text>
<text x="261.5" y="157.3">2</text>
</g>
<g font-size="1.3" fill="#0f0f0f">
<text x="97.8" y="35.4">+19V_SW</text>
<text x="179" y="35.4">VOUT_ADJ</text>
<text x="176.5" y="41.8">SHUNT_SOURCE</text>
<text x="228.6" y="119.3">SHUNT_SOURCE</text>
</g>
</svg>
